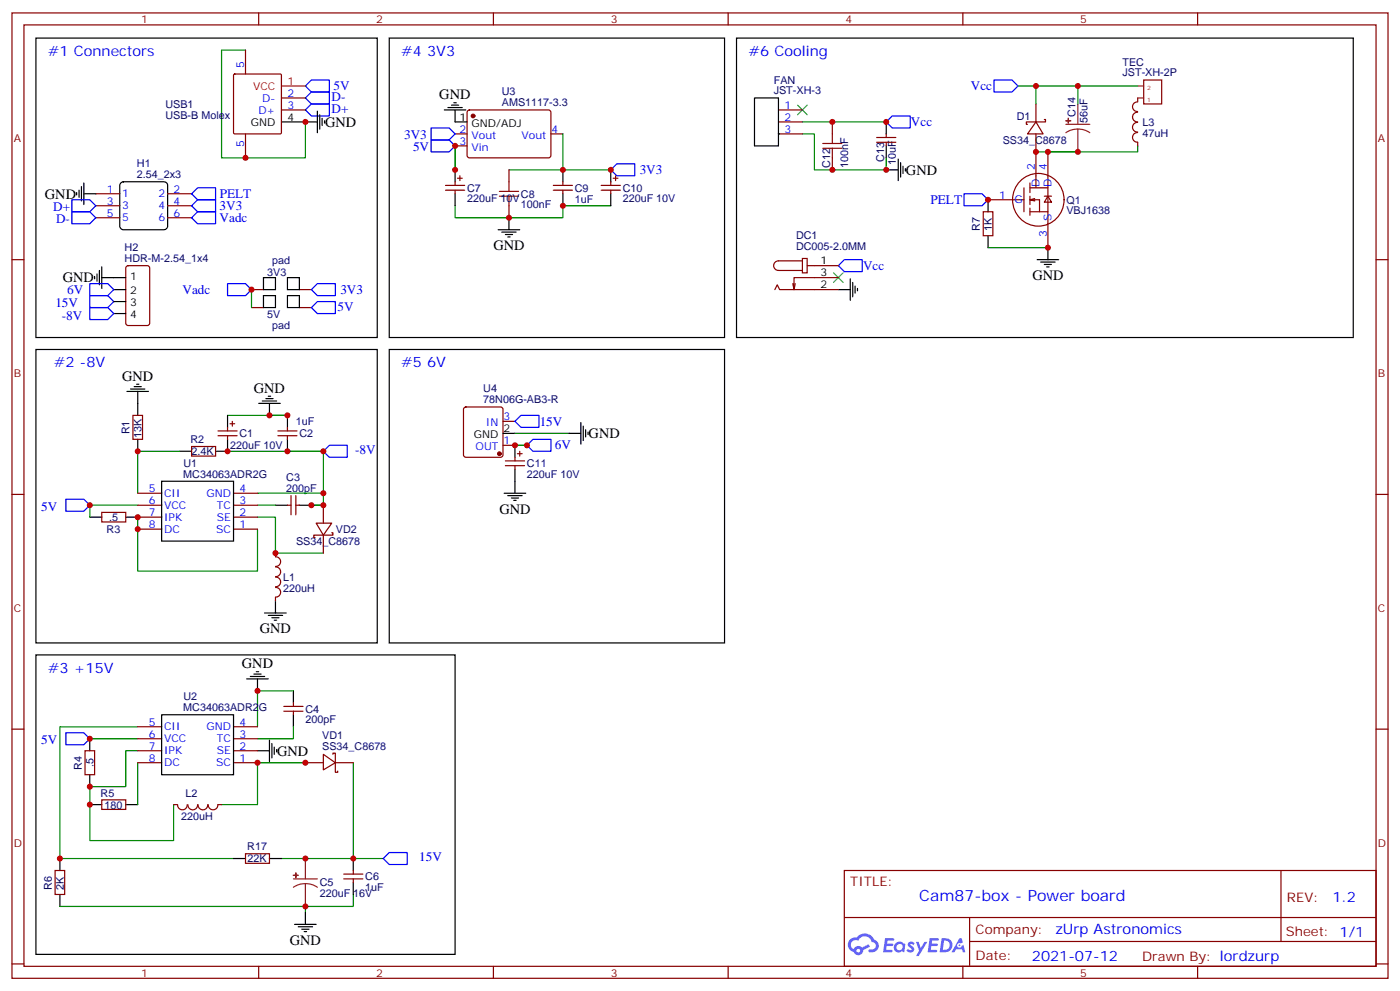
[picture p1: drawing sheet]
<svg xmlns="http://www.w3.org/2000/svg" width="412mm" height="292mm" viewBox="0 0 412 292" stroke-linecap="round" stroke-linejoin="round" font-family="sans-serif">
<g fill="none" stroke="#870000" stroke-width=".35">
<path d="M3.5 3.8h405.4v284.3h-405.4zM7.1 7.3h398.2v277.3h-398.2zM76.2 3.8v3.5M145.3 3.8v3.5M214.5 3.8v3.5M283.6 3.8v3.5M352.8 3.8v3.5M3.5 76.5h3.6M405.3 76.5h3.6M3.5 145.6h3.6M405.3 145.6h3.6M3.5 214.8h3.6"/>
<path d="M405.3 214.8h3.6M248.7 256.4h156.6v28.2h-156.6zM377.3 256.4v20.9M248.7 270.2h156.5M285.6 277.3h119.6M285.6 270.2v14.2M3.5 283.9h3.6M76.2 284.6v3.5M145.3 284.6v3.5M214.5 284.6v3.5M283.6 284.6v3.5M352.8 284.6v3.5"/>
<path d="M405.3 283.9h3.6"/>
</g>
<g fill="#5487ff">
<path d="M267.7 277.6a1.22 1.22 0 0 1 1.7 .2l-.4 .6a.47 .47 0 0 0-.3-.4 .47 .47 0 0 0-.5 .2l.1 .2a1.14 1.14 0 0 1 .8 1.8 1.14 1.14 0 0 1-1.9 0l-.2-.2 .5-.6 .7 .5a.29 .29 0 0 0 .3-.3 .29 .29 0 0 0-.2-.3 1.04 1.04 0 0 1-.6-1.7z"/>
<path d="M260.7 276.3h2.4l.3 .2-.2 .5-1.8 .1-.1 .8h1.5l.3 .4-.3 .4h-1.6l-.2 1.1h1.7l.2 .3-.2 .3-2.6 .1z"/>
<path d="M273.8 276.3h2.4l.3 .2-.1 .5-1.8 .1-.2 .8h1.6l.3 .4-.4 .4h-1.6l-.1 1.1h1.7l.2 .3-.2 .3-2.6 .1z"/>
<path d="M282.6 276.3h.7l.3 1.3-.6 .3a.69 .69 0 0 0-1 .3 .69 .69 0 0 0 .4 .9 .69 .69 0 0 0 .9-.6l.5-.2 .6 2.2h-.8l-.2-.9h-1.8l-.5 .9h-.8z"/>
<path d="M269.8 277.4h.8l.6 1.8 1.1-1.8h.9l-2.6 4.2h-.8l.9-1.5z"/>
<path d="M277.4 276.3l-.6 4.2h1.3a2.11 2.11 0 0 0 2.5-2.1 2.11 2.11 0 0 0-2.5-2.1zM278.1 277.1a1.39 1.39 0 0 1 1.7 1.4 1.39 1.39 0 0 1-1.8 1.3h-.3z"/>
<path d="M263.7 277.9a1.54 1.54 0 0 0-.1 2.2 1.54 1.54 0 0 0 2.2 .1l.6 .3 .3-2.3-.2-.3h-.4a1.49 1.49 0 0 0-2.4 0zM264 278.9a.94 .94 0 0 1 1.8 0 .94 .94 0 0 1-1.8 0z"/>
<path d="M250.4 276.7a2.18 2.18 0 0 0 1.1 3.7 1.44 1.44 0 0 0 1.6 .9 1.44 1.44 0 0 0 1.2-1.4l2-1.1-.5-.7-1.9 1a1.47 1.47 0 0 0-2.4 .4 1.39 1.39 0 0 1-.7-1.9 1.39 1.39 0 0 1 2-.5 2.12 2.12 0 0 1 2.2-1.3 2.12 2.12 0 0 1 1.9 1.7 1.14 1.14 0 0 1 1.1 1.4 1.14 1.14 0 0 1-1.7 .7 .43 .43 0 0 0-.5 .4 .43 .43 0 0 0 .4 .5 1.98 1.98 0 0 0 2.5-1.2 1.98 1.98 0 0 0-1.2-2.6 3.1 3.1 0 0 0-5.3-.6l-.9 .1zM252.3 280a.55 .55 0 0 1 1.1 0 .55 .55 0 0 1-1.1 0z"/>
<circle cx="282.6" cy="278.4" r=".26"/>
</g>
<g fill="none" stroke="#000" stroke-width=".35">
<path d="M10.6 11.2h100.5v88.2h-100.5zM114.7 11.2h98.7v88.2h-98.7zM217 11.2h181.6v88.2h-181.6zM82.9 35.9h10.6M93.5 32.7v6.4M94.2 33.8v4.2M94.9 34.9v2.1M95.6 35.6v.7M130.9 32.4h6.3M131.9 31.7h4.3M133 31h2.1M133.7 30.3h.7"/>
<path d="M134.1 32.4v3.5h3.5M222.2 28.9h7.1v14.1h-7.1zM261.1 35.9v3.5M22.6 56.7v.7M23.3 56v2.1M24 55v4.2M24.7 57.1h3.5M24.7 53.9v6.4M35.5 54l.8-.4h12l.7 .2 .4 .8v12l-.2 .6-.9 .5h-12l-.6-.3-.4-.8v-12zM134.1 50v3.6M134.1 57.1v3.5M165.8 50v3.6"/>
<path d="M165.8 57.1v3.5M179.9 50v3.6M179.9 57.1v3.5M261.1 43v3.5M261.1 50h3.5M264.6 46.8v6.4M265.3 47.9v4.2M266 49v2.1M266.7 49.7v.7M291 58.8v3.6M29.3 79.7v4.2M30 78.6v6.3"/>
<path d="M146.8 67.7h6.3M147.8 68.4h4.2M148.9 69.1h2.1M149.6 69.8h.7M149.9 64.1v3.6M291 69.4v3.6M305.5 76.5h6.4M306.6 77.2h4.2M307.6 77.9h2.1M308.3 78.6h.7M308.7 73v3.5M27.9 81.4v.7"/>
<path d="M28.6 80.7v2.1M30 81.8h7M33.5 85.3h3.5M33.5 88.8h3.5M33.5 92.4h3.5M77.6 81.8h3.5v3.5h-3.5zM77.6 87.1h3.5v3.5h-3.5zM84.7 81.8h3.5v3.5h-3.5zM84.7 87.1h3.5v3.5h-3.5zM246.9 85.3h3.6M250.5 82.1v6.4M251.2 83.2v4.2"/>
<path d="M251.9 84.2v2.2M252.6 84.9v.8M10.6 102.9h100.5v86.5h-100.5zM37.4 115.3h6.3M38.5 114.6h4.2M39.5 113.9h2.1M40.2 113.2h.7M40.6 115.3v7M76.2 118.8h6.3M77.3 118.1h4.2M78.3 117.4h2.1M79 116.7h.7"/>
<path d="M79.4 118.8v3.5M114.7 102.9h98.7v86.5h-98.7zM40.6 129.4v3.5M52.9 132.9h3.5M67 129.4v3.5h-3.5M67 122.3v3.6M84.7 122.3v3.6M84.7 129.4v3.5M148.2 127.6h3.5M151.7 131.2v3.5M151.7 138.2v7.1M167.6 127.6h3.5"/>
<path d="M171.1 124.5v6.3M171.8 125.5v4.3M172.5 126.6v2.1M173.2 127.3v.7M26.5 152.3h3.5M37 152.3h3.6M47.6 141.7h21.2v17.7h-21.2zM81.1 148.8h3.6M88.2 148.8h3.5M148.5 145.3h6.4M149.6 146h4.2M150.6 146.7h2.2"/>
<path d="M151.3 147.4h.7M81.1 177v3.6M10.6 192.9h123.5v88.2h-123.5zM72.7 200h6.3M73.7 199.2h4.3M74.8 198.5h2.1M75.5 197.8h.7M75.8 200v3.5M78 180.6h6.3M79 181.3h4.3M80.1 182h2.1M80.8 182.7h.7"/>
<path d="M26.5 217.6v3.5M47.6 210.5h21.2v17.7h-21.2zM79.4 217.9v6.4M80.1 219v4.2M86.4 203.5v3.5M86.4 210.5v3.6M26.5 228.2v3.5M26.5 237h3.5M37 237h3.6M75.8 221.1h3.6M80.8 220.1v2.1M81.5 220.8v.7"/>
<path d="M17.6 252.9v3.5M68.8 252.9h3.5M79.4 252.9h3.5M104.1 252.9v3.5M104.1 259.9v3.6M17.6 263.5v3.5M86.8 272.3h6.3M87.8 273h4.3M88.9 273.7h2.1M89.6 274.4h.7M90 268.7v3.6"/>
</g>
<g fill="none" stroke="#870000" stroke-width=".35">
<path d="M72.3 14.7v7.1M68.8 22l.3-.2h13.4l.4 .2v17.1l-.2 .3h-13.6l-.3-.2zM72.3 39.4v7.1M82.9 32.4h7.1M82.9 28.9h7.1M134.1 39.4h3.5M137.8 32.6l.5-.2h23.5l.5 .7-.1 13-.6 .4-23.6-.1-.4-.6v-12.7zM162.3 39.4h3.5M229.3 32.4h7.1M229.3 35.9h7.1M229.3 39.4h7.1M245.2 35.9v3.5"/>
<path d="M261.1 39.4v1.1M305.2 35.9l2.1 3.5h-4.6zM305.2 35.9h-2.9v.7h.4M305.2 30.6v5.3M305.2 39.4v15.9M307.6 35.2h.4v.7h-2.8M335.1 33.1a1.41 1.41 0 0 0-1.5 1.4 1.41 1.41 0 0 0 1.5 1.4M335.1 36.1a1.41 1.41 0 0 0-1.5 1.4 1.41 1.41 0 0 0 1.5 1.4M335.1 30a1.41 1.41 0 0 0-1.5 1.4 1.41 1.41 0 0 0 1.5 1.4M335.1 39.1a1.41 1.41 0 0 0-1.5 1.4 1.41 1.41 0 0 0 1.5 1.4v1.1M335.1 28.9v1M336.9 23.6h5.3v7h-5.3z"/>
<path d="M28.2 57.1h7.1M49.4 57.1h7M131.2 54.6h5.7M131.2 56h5.7M134.1 43h3.5M134.1 53.6v1M134.1 56v1.1M134.8 52.5h1.4M135.5 51.8v1.4M149.9 50v3.6M163 54.6h5.6M163 56h5.6"/>
<path d="M165.8 53.6v1M165.8 56v1.1M177.1 54.6h5.6M177.1 56h5.6M179.9 53.6v1M179.9 56v1.1M180.6 52.5h1.4M181.3 51.8v1.4M245.2 46.5v3.5M258.2 40.5h5.7M258.2 41.9h5.7M261.1 41.9v1.1"/>
<path d="M291 58.8h7.1M298.4 58.8h3.2M300.9 53a7.6 7.6 0 0 1 10.5 .6 7.6 7.6 0 0 1 0 10.5 7.6 7.6 0 0 1-10.5 .6 7.9 7.9 0 0 1 0-11.7zM301.6 55.3v7.1M303.4 53.9v2.8M303.4 57.8v2.5M303.4 55.3h5.3M304.8 59.2l-1.4-.4h2.8v3.6M304.8 58.5l-1.4 .3M307.6 57.8h2.1M308.7 57.8l1 1.7h-2.1zM308.7 44.7v28.3"/>
<path d="M28.2 60.6h7.1M28.2 64.1h7.1M37.3 78.5l.4-.3h5.7l.6 .5 .1 16.5-.5 .6-5.9 .1-.6-.5-.1-16.4zM49.4 60.6h7M49.4 64.1h7M149.9 60.6v3.5M236.4 76.1h1.4v4.3h-1.4zM236.4 76.8h-7.1a1.41 1.41 0 0 0-1.4 1.4 1.41 1.41 0 0 0 1.4 1.5h7.1M237.8 78.2h9.1M289.6 62.4h2.9v7h-2.9zM303.4 61.3v2.1M303.4 62.4h5.3"/>
<path d="M74.1 85.3h3.5M74.1 90.6h3.5M88.2 85.3h3.5M88.2 90.6h3.5M228.2 85.3l.8-1.4 .7 1.4h17.2M234.2 83.5l-.3 1.8M246.9 81.8h-13v3.5l-.4-1.8M39.2 122.3h2.8v7.1h-2.8zM56.4 131.5h7.1v2.8h-7.1zM64.2 126.9h5.6M64.2 128.3h5.6M67 125.9v1"/>
<path d="M67 128.3v1.1M67.7 124.8h1.4M68.4 124.1v1.4M81.8 126.9h5.7M81.8 128.3h5.7M84.7 125.9v1M84.7 128.3v1.1M136.8 120.1l.4-.2h10.3l.5 .2 .2 .5v13.4l-.3 .5-.4 .2h-10.3l-.5-.2-.2-.5v-13.4zM148.2 131.2h3.5M148.2 124.1h3.5M148.9 135.7h5.6M148.9 137.2h5.6"/>
<path d="M151.7 134.7v1M151.7 137.2v1M152.4 133.6h1.4M153.1 132.9v1.4M30 150.9h7v2.8h-7zM40.6 148.8h7M40.6 155.9h7M40.6 152.3h7M40.6 145.3h7M68.8 148.8h7M68.8 155.9h7M68.8 152.3h7"/>
<path d="M68.8 145.3h7M84.7 148.8h1M85.7 146v5.6M87.1 146v5.6M87.1 148.8h1.1M93.1 154.1h4.6l-2.5 3.5zM95.2 157.6h-2.8v.7h.4M95.2 148.8v5.3M95.2 157.6v5.3M97.7 156.9h.4v.7h-2.9M81.1 162.9l.1 1.1a1.41 1.41 0 0 1 1.5 1.4 1.41 1.41 0 0 1-1.5 1.4M81.1 176v1"/>
<path d="M81.2 173a1.41 1.41 0 0 1 1.5 1.4 1.41 1.41 0 0 1-1.5 1.4M81.2 167a1.41 1.41 0 0 1 1.5 1.4 1.41 1.41 0 0 1-1.5 1.4M81.2 170a1.41 1.41 0 0 1 1.5 1.4 1.41 1.41 0 0 1-1.5 1.4M40.6 217.6h7M40.6 214.1h7M68.8 217.6h7M68.8 214.1h7M83.6 209.5h5.7M83.6 208.1h5.7M86.4 207v1.1M86.4 209.5v1M25 221.1h2.9v7.1h-2.9z"/>
<path d="M30 235.6h7v2.8h-7zM40.6 224.6h7M40.6 221.1h7M51.2 237h1M52.3 237a1.41 1.41 0 0 0 1.4 1.5 1.41 1.41 0 0 0 1.4-1.5M55.4 237a1.41 1.41 0 0 0 1.4 1.5 1.41 1.41 0 0 0 1.4-1.5M58.4 237a1.41 1.41 0 0 0 1.4 1.5 1.41 1.41 0 0 0 1.4-1.5M61.4 237a1.41 1.41 0 0 0 1.4 1.5 1.41 1.41 0 0 0 1.4-1.5M64.2 237h1.1M68.8 224.6h7M68.8 221.1h7M90 224.6h5.2"/>
<path d="M95.2 222.2l3.6 2.4-3.6 2.2zM98.1 222.2v-.4h.7v2.8M98.8 224.6v2.9h.7v-.4M98.8 224.6h5.3M16.2 256.4h2.8v7.1h-2.8zM72.3 251.5h7.1v2.8h-7.1zM101.2 258.9h5.7M101.2 257.5h5.7M104.1 256.4v1.1M104.1 258.9v1"/>
</g>
<g fill="none" stroke="#008700" stroke-width=".35">
<path d="M72.3 14.7h-7v31.8h24.7v-10.6M165.8 39.4v10.6M236.4 39.4h3.5v10.6h21.2v-3.5M236.4 35.9h24.7M299.9 25.3h35.2M305.2 25.3v5.3M317.5 25.3v5.3M134.1 43v7M149.9 50h30M308.7 44.7h8.8M335.1 43v1.7h-29.9M134.1 60.6v3.5h31.7v-3.5h14.1"/>
<path d="M291 73h17.7M74.1 85.3v5.3M52.9 132.9h-12.3v12.4M67 132.9h28.2v12.4h-19.4M67 122.3h17.7M84.7 132.9h10.5M151.7 127.6h15.9M151.7 131.2h3.5M40.6 152.3v15.9h35.2v-12.3M40.6 148.8h-14.1v3.5M75.8 152.3h5.3v10.6h14.1M75.8 148.8h5.3"/>
<path d="M95.2 145.3v3.5h-3.5h3.5M26.5 217.6h14.1M40.6 214.1h-23v38.8h51.2M86.4 214.1v3.5h-10.6M86.4 203.5h-10.6v10.6M40.6 221.1h-3.6v10.6h-10.5v15.9h24.7v-10.6M40.6 224.6v12.4M75.8 224.6h14.2h-14.2v12.4h-10.5M104.1 224.6v28.3h8.8M82.9 252.9h21.2M17.6 267h72.4M90 267v1.7"/>
<path d="M104.1 263.5v3.5h-14.1"/>
</g>
<path d="M314 36.6h7M317.5 38l1.9 .3 1.6 .8M317.5 38l-1.9 .3-1.6 .8M317.5 30.6v6M317.5 38v6.7M335.1 28.9h1.8M335.1 25.3h1.8M86.4 258.9h7.1M90 252.9v6M90 260.3l1.8 .2 1.7 .8M90 260.3l-1.9 .2-1.7 .8M90 260.3v6.7" fill="none" stroke="#8c2424" stroke-width=".35"/>
<g fill="#8c2424" stroke="#8c2424" stroke-width=".35">
<path d="M314 35.6h1.4z"/>
<path d="M314.7 34.9v1.4z"/>
<path d="M86.4 257.8h1.4z"/>
<path d="M87.1 257.1l.1 1.4z"/>
</g>
<path d="M245.2 39.4v2.9M147.1 57.8h5.7M147.1 56.4h5.7M149.9 53.6v2.8M149.9 57.8v2.8M242.4 43.7h5.6M242.4 42.3h5.6M245.2 43.7v2.8" fill="none" stroke="#a10000" stroke-width=".35"/>
<path d="M234.9 31l2.9 2.8M237.8 31l-2.9 2.8M245.5 80.4l2.9 2.8M248.4 80.4l-2.9 2.8" fill="none" stroke="#3c3" stroke-width=".35"/>
<g fill="none" stroke="#00f" stroke-width=".35">
<path d="M90 32.4l1.7-1.8h5.3v3.5h-5.3zM90 28.9l1.7-1.8h5.3v3.5h-5.3zM91.7 23.6h5.3v3.5h-5.3l-1.7-1.8zM127 37.7h5.3l1.8 1.7-1.8 1.8h-5.3zM262.8 34.1h5.3v3.6h-5.3l-1.7-1.8zM292.8 23.6h5.3l1.8 1.7-1.8 1.8h-5.3zM21.2 58.8h5.3l1.7 1.8-1.7 1.8h-5.3zM56.4 57.1l1.8-1.8h5.3v3.5h-5.3zM127 41.2h5.3l1.8 1.8-1.8 1.7h-5.3zM179.9 50l1.8-1.7h5.3v3.5h-5.3zM284 57.1h5.3l1.7 1.7-1.7 1.8h-5.3zM21.2 62.4h5.3l1.7 1.7-1.7 1.8h-5.3z"/>
<path d="M56.4 64.1l1.8-1.7h5.3v3.5h-5.3zM56.4 60.6l1.8-1.8h5.3v3.6h-5.3zM246.9 78.2l1.8-1.7h5.3v3.5h-5.3zM26.5 87.1h5.2l1.8 1.7-1.8 1.8h-5.2zM26.5 90.6h5.2l1.8 1.8-1.8 1.7h-5.2zM26.5 83.5h5.2l1.8 1.8-1.8 1.8h-5.2zM67 83.5h5.3l1.8 1.8-1.8 1.8h-5.3zM91.7 90.6l1.8-1.8h5.3v3.6h-5.3zM93.5 83.5h5.3v3.6h-5.3l-1.8-1.8zM95.2 132.9l1.8-1.7h5.3v3.5h-5.3zM151.7 124.1l1.8-1.8h5.2v3.6h-5.2zM155.2 131.2l1.8-1.8h5.3v3.5h-5.3z"/>
<path d="M19.4 147h5.3l1.8 1.8-1.8 1.8h-5.3zM19.4 215.8h5.3l1.8 1.8-1.8 1.8h-5.3zM112.9 252.9l1.8-1.8h5.2v3.5h-5.2z"/>
</g>
<circle cx="229.3" cy="39.4" r=".18" fill="#000"/>
<g fill="#870000" stroke="#870000" stroke-width=".35">
<circle cx="147.1" cy="133.6" r=".53"/>
<circle cx="139.3" cy="34.1" r=".53"/>
</g>
<path d="M82.9 25.3h7.1" fill="none" stroke="#f00" stroke-width=".35"/>
<g fill="#c00">
<circle cx="40.6" cy="152.3" r=".88"/>
<circle cx="91.7" cy="148.8" r=".88"/>
<circle cx="95.3" cy="148.8" r=".88"/>
<circle cx="245.2" cy="35.9" r=".88"/>
<circle cx="245.2" cy="50" r=".88"/>
<circle cx="40.6" cy="132.9" r=".88"/>
<circle cx="67" cy="132.9" r=".88"/>
<circle cx="26.5" cy="231.7" r=".88"/>
<circle cx="26.5" cy="217.6" r=".88"/>
<circle cx="75.8" cy="203.5" r=".88"/>
<circle cx="90" cy="252.9" r=".88"/>
<circle cx="104.1" cy="252.9" r=".88"/>
<circle cx="90" cy="267" r=".88"/>
<circle cx="17.6" cy="252.9" r=".88"/>
<circle cx="26.5" cy="237" r=".88"/>
<circle cx="81.1" cy="162.9" r=".88"/>
<circle cx="95.3" cy="145.3" r=".88"/>
<circle cx="84.7" cy="122.3" r=".88"/>
<circle cx="84.7" cy="132.9" r=".88"/>
<circle cx="95.3" cy="132.9" r=".88"/>
<circle cx="75.8" cy="224.6" r=".88"/>
<circle cx="79.4" cy="122.3" r=".88"/>
<circle cx="40.6" cy="155.9" r=".88"/>
<circle cx="261.1" cy="50" r=".88"/>
<circle cx="261.1" cy="35.9" r=".88"/>
<circle cx="291" cy="58.8" r=".88"/>
<circle cx="308.7" cy="73" r=".88"/>
<circle cx="90" cy="224.6" r=".88"/>
<circle cx="72.3" cy="46.5" r=".88"/>
<circle cx="90" cy="35.9" r=".88"/>
<circle cx="74.1" cy="85.3" r=".88"/>
<circle cx="149.9" cy="64.1" r=".88"/>
<circle cx="165.8" cy="60.6" r=".88"/>
<circle cx="165.8" cy="50" r=".88"/>
<circle cx="134.1" cy="43" r=".88"/>
<circle cx="134.1" cy="50" r=".88"/>
<circle cx="179.9" cy="50" r=".88"/>
<circle cx="151.7" cy="131.2" r=".88"/>
<circle cx="155.2" cy="131.2" r=".88"/>
<circle cx="308.7" cy="44.7" r=".88"/>
<circle cx="305.2" cy="44.7" r=".88"/>
<circle cx="317.5" cy="44.7" r=".88"/>
<circle cx="305.2" cy="25.3" r=".88"/>
<circle cx="317.5" cy="25.3" r=".88"/>
<circle cx="26.5" cy="148.8" r=".88"/>
</g>
<text font-size="4.6" fill="#00f" x="270.8" y="265.4">Cam87-box - Power board</text>
<g font-size="4.2" fill="#00f">
<text x="14.1" y="16.5">#1 Connectors</text>
<text x="118.2" y="16.5">#4 3V3</text>
<text x="220.5" y="16.5">#6 Cooling</text>
<text x="15.9" y="108.2">#2 -8V</text>
<text x="118.2" y="108.2">#5 6V</text>
<text x="14.1" y="198.2">#3 +15V</text>
<text x="392.5" y="265.7">1.2</text>
<text x="310.9" y="275.2">zUrp Astronomics</text>
<text x="304" y="283">2021-07-12</text>
</g>
<g font-size="4.2">
<text x="129.4" y="29">GND</text>
<text x="95.8" y="37.3">GND</text>
<text x="266.9" y="51.4">GND</text>
<text x="13.2" y="58.5">GND</text>
<text x="145.4" y="73.7">GND</text>
<text x="18.5" y="83.2">GND</text>
<text x="304.1" y="82.5">GND</text>
<text x="36" y="112.1">GND</text>
<text x="74.8" y="115.6">GND</text>
<text x="173.4" y="129">GND</text>
<text x="147.1" y="151.3">GND</text>
<text x="76.6" y="186.5">GND</text>
<text x="71.3" y="196.8">GND</text>
<text x="81.7" y="222.5">GND</text>
<text x="85.4" y="278.3">GND</text>
</g>
<g font-size="3.9" fill="#00f">
<text x="97.7" y="29.7">D-</text>
<text x="98.2" y="26.6">5V</text>
<text x="286" y="26.6">Vcc</text>
<text x="97.7" y="33.2">D+</text>
<text x="119.1" y="40.8">3V3</text>
<text x="268.3" y="37.1">Vcc</text>
<text x="121.7" y="44.6">5V</text>
<text x="188.4" y="51.2">3V3</text>
<text x="64.7" y="58.4">PELT</text>
<text x="15.7" y="62.2">D+</text>
<text x="16.5" y="65.7">D-</text>
<text x="64.7" y="65.4">Vadc</text>
<text x="64.7" y="61.9">3V3</text>
<text x="274.1" y="60">PELT</text>
<text x="254.2" y="79.5">Vcc</text>
<text x="19.8" y="86.5">6V</text>
<text x="53.8" y="86.6">Vadc</text>
<text x="100.3" y="86.5">3V3</text>
<text x="16.3" y="90.5">15V</text>
<text x="18.2" y="94.1">-8V</text>
<text x="99.5" y="91.6">5V</text>
<text x="159" y="125.3">15V</text>
<text x="104.6" y="133.6">-8V</text>
<text x="163.5" y="132.4">6V</text>
<text x="12.2" y="150.4">5V</text>
<text x="12.2" y="219.2">5V</text>
<text x="123.5" y="253.6">15V</text>
</g>
<g font-size="3.9" fill="#800">
<text x="250.5" y="261">TITLE:</text>
<text x="379.1" y="265.7">REV:</text>
<text x="287.4" y="275.2">Company:</text>
<text x="378.7" y="275.8">Sheet: 1/1</text>
<text x="287.4" y="282.9">Date:</text>
<text x="336.4" y="282.9">Drawn By: lordzurp</text>
</g>
<g font-size="3.2" fill="#800">
<text x="41.6" y="6.8">1</text>
<text x="110.8" y="6.8">2</text>
<text x="179.9" y="6.8">3</text>
<text x="249.1" y="6.8">4</text>
<text x="318.2" y="6.8">5</text>
<text x="4.1" y="41.9">A</text>
<text x="405.9" y="41.9">A</text>
<text x="4.1" y="111.1">B</text>
<text x="405.9" y="111.1">B</text>
<text x="4.1" y="180.2">C</text>
<text x="405.9" y="180.2">C</text>
<text x="4.1" y="249.3">D</text>
<text x="405.9" y="249.3">D</text>
<text x="41.6" y="287.6">1</text>
<text x="110.8" y="287.6">2</text>
<text x="179.9" y="287.6">3</text>
<text x="249.1" y="287.6">4</text>
<text x="318.2" y="287.6">5</text>
</g>
<g font-size="3.2" fill="#00f">
<text x="72" y="20" transform="rotate(-90 72 20)">5</text>
<text x="77.3" y="29.9">D-</text>
<text x="84.7" y="28.5">2</text>
<text x="76.1" y="33.4">D+</text>
<text x="84.7" y="32">3</text>
<text x="231.1" y="32">1</text>
<text x="231.1" y="35.6">2</text>
<text x="135.4" y="39.1">2</text>
<text x="138.9" y="40.9">Vout</text>
<text x="153.6" y="40.9">Vout</text>
<text x="162.5" y="39.1">4</text>
<text x="231.1" y="39.1">3</text>
<text x="72" y="43.2" transform="rotate(-90 72 43.2)">5</text>
<text x="135.4" y="42.6">3</text>
<text x="138.9" y="44.4">Vin</text>
<text x="304.8" y="50" transform="rotate(-90 304.8 50)">2</text>
<text x="308.3" y="50" transform="rotate(-90 308.3 50)">4</text>
<text x="31.5" y="56.7">1</text>
<text x="36" y="58.1">1</text>
<text x="46.7" y="58.1">2</text>
<text x="51.2" y="56.7">2</text>
<text x="294.3" y="58.5">1</text>
<text x="298.8" y="59.9">G</text>
<text x="306.2" y="54.9" transform="rotate(-90 306.2 54.9)">D</text>
<text x="309.7" y="54.9" transform="rotate(-90 309.7 54.9)">D</text>
<text x="31.5" y="60.3">3</text>
<text x="31.5" y="63.8">5</text>
<text x="36" y="61.7">3</text>
<text x="36" y="65.2">5</text>
<text x="46.7" y="61.7">4</text>
<text x="46.7" y="65.2">6</text>
<text x="51.2" y="60.3">4</text>
<text x="51.2" y="63.8">6</text>
<text x="309.7" y="65.2" transform="rotate(-90 309.7 65.2)">S</text>
<text x="308.3" y="69.7" transform="rotate(-90 308.3 69.7)">3</text>
<text x="143.2" y="125.5">IN</text>
<text x="148.3" y="123.8">3</text>
<text x="148.3" y="130.8">1</text>
<text x="140.1" y="132.6">OUT</text>
<text x="43.8" y="144.9">5</text>
<text x="43.8" y="148.4">6</text>
<text x="48.3" y="146.3">CII</text>
<text x="48.3" y="149.9">VCC</text>
<text x="60.8" y="146.3">GND</text>
<text x="63.9" y="149.9">TC</text>
<text x="70.6" y="148.4">3</text>
<text x="70.6" y="144.9">4</text>
<text x="43.8" y="152">7</text>
<text x="43.8" y="155.5">8</text>
<text x="48.3" y="153.4">IPK</text>
<text x="63.9" y="153.4">SE</text>
<text x="70.6" y="155.5">1</text>
<text x="70.6" y="152">2</text>
<text x="48.3" y="156.9">DC</text>
<text x="63.7" y="156.9">SC</text>
<text x="43.8" y="213.7">5</text>
<text x="48.3" y="215.1">CII</text>
<text x="60.8" y="215.1">GND</text>
<text x="70.6" y="213.7">4</text>
<text x="43.8" y="217.2">6</text>
<text x="43.8" y="220.8">7</text>
<text x="48.3" y="218.7">VCC</text>
<text x="63.9" y="218.7">TC</text>
<text x="70.6" y="220.8">2</text>
<text x="70.6" y="217.2">3</text>
<text x="43.8" y="224.3">8</text>
<text x="48.3" y="222.2">IPK</text>
<text x="48.3" y="225.7">DC</text>
<text x="63.7" y="225.7">SC</text>
<text x="63.9" y="222.2">SE</text>
<text x="70.6" y="224.3">1</text>
</g>
<g font-size="3.2" fill="#000080">
<text x="330.7" y="22.5">JST-XH-2P</text>
<text x="330.7" y="19.3">TEC</text>
<text x="147.8" y="28.1">U3</text>
<text x="227.9" y="27.8">JST-XH-3</text>
<text x="227.9" y="24.6">FAN</text>
<text x="48.7" y="34.9">USB-B Molex</text>
<text x="48.7" y="31.8">USB1</text>
<text x="147.8" y="31.2">AMS1117-3.3</text>
<text x="299.5" y="35.3">D1</text>
<text x="316.8" y="34.5" transform="rotate(-90 316.8 34.5)">C14</text>
<text x="320.4" y="36.1" transform="rotate(-90 320.4 36.1)">56uF</text>
<text x="336.5" y="40.3">47uH</text>
<text x="336.5" y="37">L3</text>
<text x="260.4" y="47.6" transform="rotate(-90 260.4 47.6)">C13</text>
<text x="295.4" y="42.3">SS34_C8678</text>
<text x="40.3" y="52.3">2.54_2x3</text>
<text x="40.3" y="49.1">H1</text>
<text x="244.5" y="49.5" transform="rotate(-90 244.5 49.5)">C12</text>
<text x="249.8" y="49.4" transform="rotate(-90 249.8 49.4)">100nF</text>
<text x="263.9" y="48.5" transform="rotate(-90 263.9 48.5)">10uF</text>
<text x="137.6" y="59.6">220uF 10V</text>
<text x="137.6" y="56.5">C7</text>
<text x="153.5" y="58.3">C8</text>
<text x="169.3" y="59.7">1uF</text>
<text x="169.3" y="56.5">C9</text>
<text x="183.4" y="59.6">220uF 10V</text>
<text x="183.4" y="56.5">C10</text>
<text x="153.5" y="61.4">100nF</text>
<text x="314.1" y="63.1">VBJ1638</text>
<text x="314.1" y="60">Q1</text>
<text x="234.5" y="70.3">DC1</text>
<text x="288.6" y="68" transform="rotate(-90 288.6 68)">R7</text>
<text x="292.2" y="67.9" transform="rotate(-90 292.2 67.9)">1K</text>
<text x="36.7" y="77.2">HDR-M-2.54_1x4</text>
<text x="36.7" y="74">H2</text>
<text x="80.2" y="77.6">pad</text>
<text x="234.5" y="73.6">DC005-2.0MM</text>
<text x="78.7" y="81.2">3V3</text>
<text x="78.7" y="93.5">5V</text>
<text x="80.2" y="97">pad</text>
<text x="142.4" y="118.8">78N06G-AB3-R</text>
<text x="142.4" y="115.6">U4</text>
<text x="87.1" y="125.3">1uF</text>
<text x="38.2" y="128" transform="rotate(-90 38.2 128)">R1</text>
<text x="41.7" y="129" transform="rotate(-90 41.7 129)">13K</text>
<text x="56.1" y="130.5">R2</text>
<text x="70.6" y="128.8">C1</text>
<text x="88.2" y="128.8">C2</text>
<text x="54" y="137.5">U1</text>
<text x="56.4" y="134.1">2.4K</text>
<text x="67.8" y="132.3">220uF 10V</text>
<text x="155.2" y="137.6">C11</text>
<text x="54" y="140.7">MC34063ADR2G</text>
<text x="84.3" y="141.8">C3</text>
<text x="155.2" y="140.8">220uF 10V</text>
<text x="84.3" y="144.9">200pF</text>
<text x="32.1" y="153.5">.5</text>
<text x="31.4" y="157">R3</text>
<text x="87.2" y="160.6">SS34_C8678</text>
<text x="99" y="157">VD2</text>
<text x="83.4" y="171.1">L1</text>
<text x="83.4" y="174.3">220uH</text>
<text x="54" y="209.5">MC34063ADR2G</text>
<text x="54" y="206.3">U2</text>
<text x="90" y="210">C4</text>
<text x="90" y="213.1">200pF</text>
<text x="94.9" y="220.8">SS34_C8678</text>
<text x="94.9" y="217.6">VD1</text>
<text x="24.1" y="226.8" transform="rotate(-90 24.1 226.8)">R4</text>
<text x="27.6" y="226" transform="rotate(-90 27.6 226)">.5</text>
<text x="29.6" y="234.6">R5</text>
<text x="30.8" y="238.1">180</text>
<text x="54.6" y="234.6">L2</text>
<text x="53.4" y="241.7">220uH</text>
<text x="72.8" y="250.5">R17</text>
<text x="72.9" y="254">22K</text>
<text x="15.2" y="262" transform="rotate(-90 15.2 262)">R6</text>
<text x="18.8" y="262.1" transform="rotate(-90 18.8 262.1)">2K</text>
<text x="94.2" y="261.1">C5</text>
<text x="107.6" y="262.5">1uF</text>
<text x="107.6" y="259.3">C6</text>
<text x="94.2" y="264.2">220uF 16V</text>
</g>
<g font-size="3.2" fill="#f00">
<text x="74.5" y="26.4">VCC</text>
<text x="84.7" y="25">1</text>
</g>
<g font-size="3.2">
<text x="84.7" y="35.6">4</text>
<text x="135.4" y="35.6">1</text>
<text x="73.9" y="37">GND</text>
<text x="138.9" y="37.3">GND/ADJ</text>
<text x="241.7" y="77.9">1</text>
<text x="38.3" y="82.5">1</text>
<text x="241.7" y="81.4">3</text>
<text x="38.3" y="86.7">2</text>
<text x="241.7" y="84.9">2</text>
<text x="38.3" y="90.2">3</text>
<text x="38.3" y="93.8">4</text>
<text x="139.6" y="129">GND</text>
<text x="148.3" y="127.3">2</text>
</g>
<g font-size="1.8" fill="#8d2323">
<text x="338" y="29.9">1</text>
<text x="338" y="26.4">2</text>
</g>
</svg>
